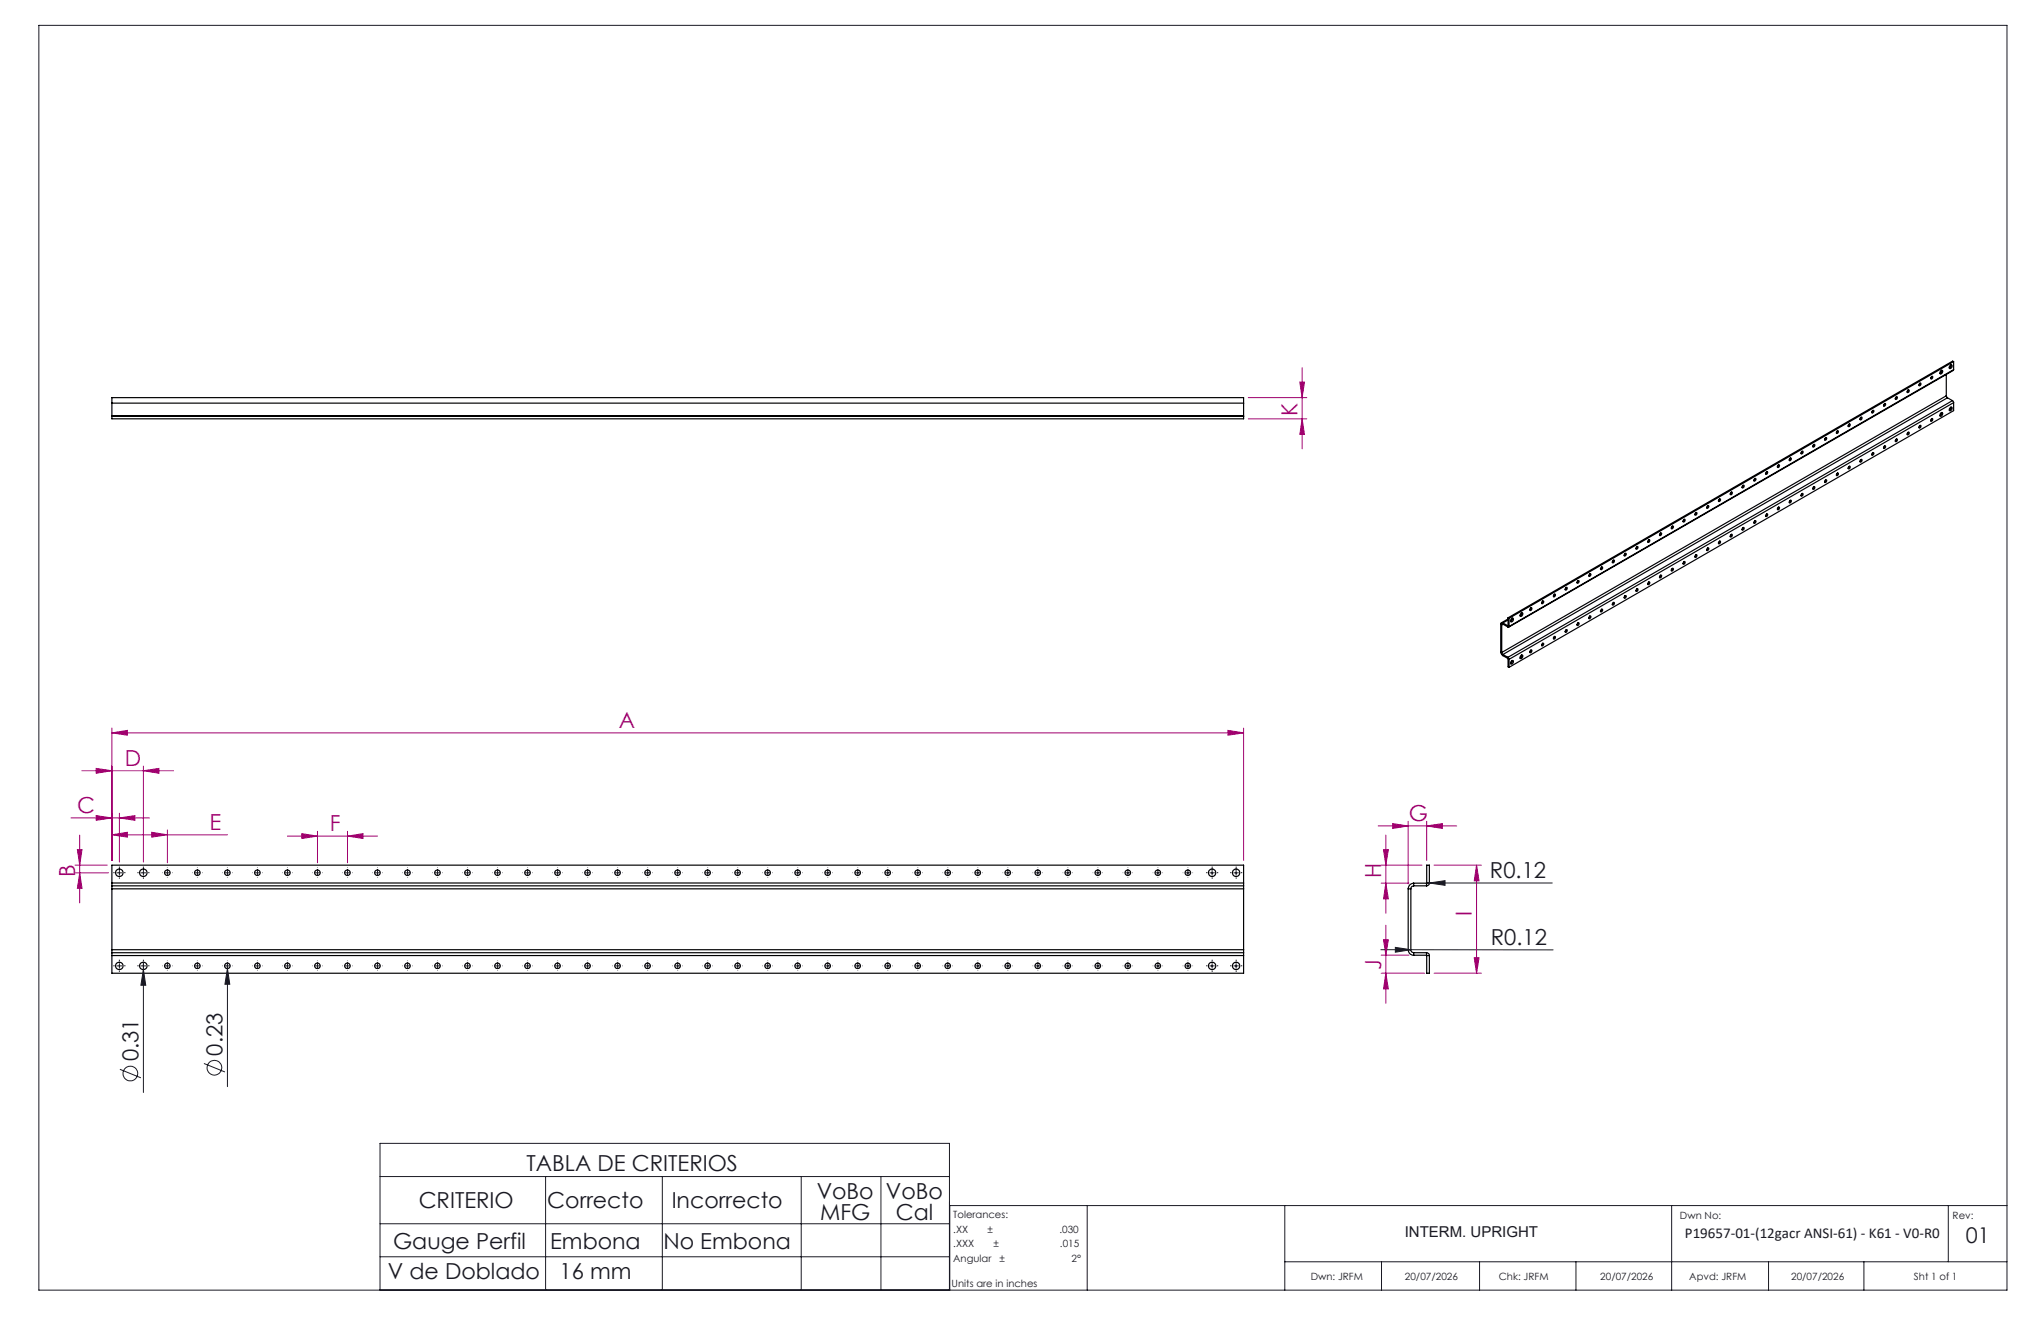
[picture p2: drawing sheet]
<svg xmlns="http://www.w3.org/2000/svg" width="432mm" height="279mm" viewBox="0 0 432 279" stroke-linecap="round" stroke-linejoin="round" font-family="sans-serif">
<g fill="none" stroke="#191924" stroke-width=".21">
<path d="M8.2 5.4h416.4v267.5h-416.4zM24.7 184.6h1.1M25.3 184.1v1M29.8 184.6h1M30.3 184.1v1M34.9 184.6h1M35.4 184.1v1M41.2 184.6h1.1M41.8 184.1v1M47.6 184.6h1M48.1 184.1v1M53.9 184.6h1.1"/>
<path d="M54.5 184.1v1M60.3 184.6h1M60.8 184.1v1M66.6 184.6h1.1M67.2 184.1v1M73 184.6h1M73.5 184.1v1M79.3 184.6h1.1M79.9 184.1v1M85.7 184.6h1M86.2 184.1v1M92 184.6h1.1"/>
<path d="M92.6 184.1v1M98.4 184.6h1M98.9 184.1v1M104.7 184.6h1.1M105.3 184.1v1M111.1 184.6h1M111.6 184.1v1M117.4 184.6h1.1M118 184.1v1M123.8 184.6h1M124.3 184.1v1M130.1 184.6h1.1"/>
<path d="M130.7 184.1v1M136.5 184.6h1M137 184.1v1M142.8 184.6h1.1M143.4 184.1v1M149.2 184.6h1M149.7 184.1v1M155.5 184.6h1.1M156.1 184.1v1M161.9 184.6h1M162.4 184.1v1M168.2 184.6h1.1"/>
<path d="M168.8 184.1v1M174.6 184.6h1M175.1 184.1v1M180.9 184.6h1.1M181.5 184.1v1M187.3 184.6h1M187.8 184.1v1M193.6 184.6h1.1M194.2 184.1v1M200 184.6h1M200.5 184.1v1M206.3 184.6h1.1"/>
<path d="M206.9 184.1v1M212.7 184.6h1M213.2 184.1v1M219 184.6h1.1M219.6 184.1v1M225.4 184.6h1M225.9 184.1v1M231.7 184.6h1.1M232.3 184.1v1M238.1 184.6h1M238.6 184.1v1M244.4 184.6h1.1"/>
<path d="M245 184.1v1M250.8 184.6h1M251.3 184.1v1M255.9 184.6h1M256.4 184.1v1M261 184.6h1M261.5 184.1v1M301.8 186.8h26.6M302.4 186.8l3.3-.5v1zM24.7 204.3h1.1M25.3 203.8v1M29.8 204.3h1"/>
<path d="M30.3 205.1l.5 3.3h-1zM30.3 203.5v27.6M34.9 204.3h1M35.4 203.8v1M41.2 204.3h1.1M41.8 203.8v1M47.6 204.3h1M48.1 204.9l.5 3.3h-1zM48.1 203.7v26.1M53.9 204.3h1.1M54.5 203.8v1M60.3 204.3h1"/>
<path d="M60.8 203.8v1M66.6 204.3h1.1M67.2 203.8v1M73 204.3h1M73.5 203.8v1M79.3 204.3h1.1M79.9 203.8v1M85.7 204.3h1M86.2 203.8v1M92 204.3h1.1M92.6 203.8v1M98.4 204.3h1"/>
<path d="M98.9 203.8v1M104.7 204.3h1.1M105.3 203.8v1M111.1 204.3h1M111.6 203.8v1M117.4 204.3h1.1M118 203.8v1M123.8 204.3h1M124.3 203.8v1M130.1 204.3h1.1M130.7 203.8v1M136.5 204.3h1"/>
<path d="M137 203.8v1M142.8 204.3h1.1M143.4 203.8v1M149.2 204.3h1M149.7 203.8v1M155.5 204.3h1.1M156.1 203.8v1M161.9 204.3h1M162.4 203.8v1M168.2 204.3h1.1M168.8 203.8v1M174.6 204.3h1"/>
<path d="M175.1 203.8v1M180.9 204.3h1.1M181.5 203.8v1M187.3 204.3h1M187.8 203.8v1M193.6 204.3h1.1M194.2 203.8v1M200 204.3h1M200.5 203.8v1M206.3 204.3h1.1M206.9 203.8v1M212.7 204.3h1"/>
<path d="M213.2 203.8v1M219 204.3h1.1M219.6 203.8v1M225.4 204.3h1M225.9 203.8v1M231.7 204.3h1.1M232.3 203.8v1M238.1 204.3h1M238.6 203.8v1M244.4 204.3h1.1M245 203.8v1M250.8 204.3h1"/>
<path d="M251.3 203.8v1M255.9 204.3h1M256.4 203.8v1M261 204.3h1M261.5 203.8v1M292.1 200.9h36.5M295.2 200.4l3.3 .5-3.3 .5zM25.4 226.2l4.4 1.8M43.1 224.9l4.5 1.8M80.4 248.8h120.5M80.4 258.8h120.5M115.4 248.8v24"/>
<path d="M140.1 248.8v24M169.5 248.8v24M186.4 248.8v24M230 255v17.9M271.8 255v17.9M353.7 255v17.9M412.2 255v11.9M424.6 255h-223.7v17.9M80.4 272.8v-31h120.5v31M80.4 265.8h120.5M271.8 266.9h152.8M292.3 266.9v6"/>
<path d="M313 266.9v6M333.4 266.9v6M374.2 266.9v6M394.3 266.9v6"/>
<circle cx="27.6" cy="227" r="1.55"/>
<circle cx="45.4" cy="225.8" r="1.55"/>
</g>
<g fill="none" stroke="#000" stroke-width=".25">
<path d="M408.6 79.8l.2-.2a.28 .28 0 0 1 .1 .4 .28 .28 0 0 1-.5 0zM408.7 79.6l-.3 .4M410.6 78.4h.1a.3 .3 0 0 1 .4 .1 .3 .3 0 0 1-.2 .4l-.3 .2a.39 .39 0 0 1-.2-.3 .39 .39 0 0 1 .2-.4zM410.8 78.3l-.1 .4-.3 .3M411.8 79.2v4.5M412.4 77.7l.1 .1M412.5 77.4a.28 .28 0 0 1 .4-.2 .28 .28 0 0 1 .1 .4l-.3 .3h-.3zM412.8 77.2l-.4 .6M413.3 78.2l-.1 .2-94 54.2M413.3 78.2l-94 54.3M413.3 76.5l-94 54.3M413.3 76.5v1.7"/>
<path d="M413.3 76.5l-.2-.1-94 54.3M23.7 88h239.4zM23.7 85.3v-1.2h239.4v1.2M23.7 85.3v3.3h239.4v-3.3M23.7 85.3h239.4M373.6 99.9l.2-.2a.29 .29 0 0 1 .1 .4 .29 .29 0 0 1-.4 .1zM373.8 99.8l-.3 .4M376.2 98.4l.1-.1a.28 .28 0 0 1 .1 .4 .28 .28 0 0 1-.4 .1zM376.3 98.3l-.3 .4M378.7 96.9h.1a.27 .27 0 0 1 .1 .4 .27 .27 0 0 1-.4 0zM378.8 96.9l-.3 .4M381.2 95.5l.1-.1a.27 .27 0 0 1 .1 .4 .27 .27 0 0 1-.4 .1z"/>
<path d="M381.2 95.5l-.2 .3M383.6 94.1l.2-.1a.26 .26 0 0 1 .1 .4 .26 .26 0 0 1-.4 .1zM383.8 94l-.3 .4M386.2 92.6a.26 .26 0 0 1 .2 .3 .26 .26 0 0 1-.4 .1zM386.3 92.6l-.3 .4M388.7 91.2l.1-.1a.27 .27 0 0 1 .1 .4 .27 .27 0 0 1-.4 .1zM388.7 91.1l-.2 .4M391.2 89.7h.1a.28 .28 0 0 1 .1 .4 .28 .28 0 0 1-.4 0zM391.2 98.6h.1a.28 .28 0 0 1 .1 .4 .28 .28 0 0 1-.4 .1zM391.2 89.7l-.2 .4M391.2 98.6l-.2 .4M393.6 97.3l.1-.1a.26 .26 0 0 1 .2 .4 .26 .26 0 0 1-.4 0z"/>
<path d="M393.6 88.3l.2-.1a.28 .28 0 0 1 .1 .4 .28 .28 0 0 1-.4 .1zM393.7 88.3l-.2 .4M393.7 97.2l-.2 .4M396.1 87l.2-.2a.27 .27 0 0 1 .1 .4 .27 .27 0 0 1-.4 0zM396.1 95.9a.19 .19 0 0 1 .2-.2 .19 .19 0 0 1 .1 .3l-.3 .3zM396.2 86.8l-.2 .4M396.2 95.7l-.2 .5M398.7 85.4l.1-.1a.28 .28 0 0 1 .1 .4 .28 .28 0 0 1-.4 .1zM398.7 94.3h.1a.27 .27 0 0 1 .1 .4 .27 .27 0 0 1-.4 .1zM398.7 85.4l-.2 .4M398.7 94.3l-.2 .4M401.1 84l.2-.1a.29 .29 0 0 1 .1 .4 .29 .29 0 0 1-.4 .1z"/>
<path d="M401.1 92.9h.2a.28 .28 0 0 1 .1 .3 .28 .28 0 0 1-.4 .1zM401.2 83.9l-.2 .4M401.2 92.9l-.2 .4M403.6 82.5h.2a.28 .28 0 0 1 .1 .4 .28 .28 0 0 1-.4 0zM403.6 91.5l.2-.1a.28 .28 0 0 1 .1 .4 .28 .28 0 0 1-.4 .1zM403.7 82.5l-.2 .4M403.7 91.4l-.2 .4M406.1 81.1l.2-.1a.27 .27 0 0 1 0 .4 .27 .27 0 0 1-.3 .1zM406.1 90.1l.2-.1a.27 .27 0 0 1 .1 .3 .27 .27 0 0 1-.4 .1zM406.2 81l-.2 .5M406.2 90l-.2 .4M408.6 88.7l.1-.2a.26 .26 0 0 1 .1 .4 .26 .26 0 0 1-.4 .1z"/>
<path d="M408.7 88.5l-.3 .5M410.5 87.5l.2-.2a.37 .37 0 0 1 .4 .3 .37 .37 0 0 1-.4 .4 .3 .3 0 0 1-.4-.2 .3 .3 0 0 1 .2-.3zM410.8 87.3l-.1 .3-.3 .3M411.8 83.7l.2 .4M411.8 83.7l-94.1 54.3M412 84.1l-94 54.3M412 84.1l1.1 .6M412.6 86.2l.2-.1a.39 .39 0 0 1 .1 .5 .39 .39 0 0 1-.5 .2zM412.8 86.1l-.2 .5-.2 .1M413.1 84.7l.2 .5M413.1 84.7l-94.1 54.3M413.3 85.2v1.7l-94 54.2"/>
<path d="M413.3 85.2l-94 54.3M338.8 119.9l-.2 .4M341.2 118.6l.2-.1a.28 .28 0 0 1 .1 .4 .28 .28 0 0 1-.4 0zM341.3 118.5l-.2 .4M343.8 117.1l.1-.1a.3 .3 0 0 1 .1 .4 .3 .3 0 0 1-.4 .1zM343.9 117.1l-.3 .4M346.2 115.7a.19 .19 0 0 1 .2-.1 .19 .19 0 0 1 .1 .3l-.3 .3zM346.3 115.6l-.2 .4M348.7 114.2h.2a.28 .28 0 0 1 .1 .3 .28 .28 0 0 1-.4 .1zM348.8 114.2l-.2 .4M351.2 112.8l.2-.1a.28 .28 0 0 1 .1 .4 .28 .28 0 0 1-.4 .1zM351.3 112.7l-.2 .4"/>
<path d="M353.7 111.4l.2-.1a.27 .27 0 0 1 .1 .3 .27 .27 0 0 1-.4 .1zM353.8 111.3l-.2 .4M356.2 110l.1-.1a.26 .26 0 0 1 .2 .3 .26 .26 0 0 1-.4 .1zM356.2 118.9l.2-.2a.29 .29 0 0 1 .1 .4 .29 .29 0 0 1-.4 .1zM356.3 109.9l-.2 .4M356.3 118.8l-.2 .4M358.7 108.5l.2-.1a.29 .29 0 0 1 .1 .4 .29 .29 0 0 1-.4 .1zM358.7 117.4l.2-.1a.28 .28 0 0 1 .1 .4 .28 .28 0 0 1-.4 .1zM358.8 108.4l-.2 .4M358.8 117.3l-.2 .5M361.2 116l.2-.1a.27 .27 0 0 1 .1 .4 .27 .27 0 0 1-.4 0zM361.3 107h.1a.27 .27 0 0 1 0 .3 .27 .27 0 0 1-.3 .1z"/>
<path d="M361.3 107l-.2 .4M361.3 115.9l-.2 .4M363.7 105.6l.2-.1a.27 .27 0 0 1 0 .4 .27 .27 0 0 1-.3 .1zM363.8 114.5l.1-.1a.27 .27 0 0 1 .1 .4 .27 .27 0 0 1-.4 .1zM363.8 105.5l-.3 .4M363.8 114.5l-.3 .4M366.2 104.2l.2-.1a.28 .28 0 0 1 0 .4 .28 .28 0 0 1-.4 0zM366.2 113.1l.1-.1a.26 .26 0 0 1 .1 .4 .26 .26 0 0 1-.4 .1zM366.3 104.1l-.3 .4M366.3 113l-.3 .5M368.7 102.7l.2-.1a.28 .28 0 0 1 .1 .4 .28 .28 0 0 1-.5 .1zM368.7 111.7l.1-.1a.26 .26 0 0 1 .1 .3 .26 .26 0 0 1-.4 .1z"/>
<path d="M368.8 102.7l-.3 .4M368.8 111.6l-.3 .4M371.2 101.3l.1-.1a.28 .28 0 0 1 .1 .4 .28 .28 0 0 1-.3 .1zM371.2 110.2l.1-.1a.27 .27 0 0 1 .1 .4 .27 .27 0 0 1-.3 .1zM371.3 101.2l-.2 .4M371.3 110.1l-.2 .5M373.7 108.8l.1-.1a.28 .28 0 0 1 .1 .4 .28 .28 0 0 1-.4 0zM373.8 108.7l-.3 .4M376.2 107.3l.1-.1a.28 .28 0 0 1 .1 .4 .28 .28 0 0 1-.4 .1zM376.3 107.3l-.3 .4M378.6 106l.2-.2a.27 .27 0 0 1 .1 .4 .27 .27 0 0 1-.4 .1zM378.8 105.8l-.3 .4"/>
<path d="M381.2 104.4h.1a.28 .28 0 0 1 .1 .3 .28 .28 0 0 1-.4 .1zM381.2 104.4l-.2 .4M383.6 103l.2-.1a.29 .29 0 0 1 .1 .4 .29 .29 0 0 1-.4 .1zM383.8 102.9l-.3 .5M386.2 101.6l.1-.1a.28 .28 0 0 1 .1 .4 .28 .28 0 0 1-.4 .1zM386.3 101.5l-.3 .4M388.7 100.1l.1-.1a.27 .27 0 0 1 .1 .4 .27 .27 0 0 1-.4 .1zM388.7 100l-.2 .5M317.5 137.9l.1 .3 .4 .5M317.5 132l.2 .2M317.5 137.9l.2 .1M317.5 132v5.9"/>
<path d="M317.7 138l.3 .4M317.7 132.2v5.8M318 131.8a.28 .28 0 0 0-.4-.1 .28 .28 0 0 0-.1 .3M318 132l-.3 .2M318 138.7l1.3 .8M318 131.8l1 .6M318 131.8v.2M318 138.4v.3M318 132l1 .6M318 138.4l1 .6M319 132.4h.1M319 139l.3 .5"/>
<path d="M319 139l.1 2 .2 .1M319.1 130.9l-1.5 .8M319.1 130.7l.2 .1M319.1 132.4l.2 .1M319.1 130.7l-.1 1.9M319.1 131.1l-1.1 .7M319.3 132.5l-.3 .1M319.3 130.8v1.7M319.3 139.5v1.6M319.8 130.8h.1a.37 .37 0 0 1 .3 .3 .37 .37 0 0 1-.3 .4 .3 .3 0 0 1-.4-.2 .3 .3 0 0 1 .2-.3zM319.8 139.8l.2-.1a.39 .39 0 0 1 .1 .5 .39 .39 0 0 1-.5 .2zM320 130.7l-.1 .4-.3 .3"/>
<path d="M320 139.7v.2l-.4 .4M321.8 129.7l.2-.1a.39 .39 0 0 1 .1 .5 .39 .39 0 0 1-.5 .2zM321.8 138.6l.2-.1a.39 .39 0 0 1 .1 .5 .39 .39 0 0 1-.5 .2zM321.9 129.6l-.1 .5-.2 .1M321.9 138.5l-.1 .5-.2 .2M323.7 137.7l.3-.2a.28 .28 0 0 1 0 .4 .28 .28 0 0 1-.4 0zM323.8 128.6h.2a.28 .28 0 0 1 0 .4 .28 .28 0 0 1-.4 0zM323.9 128.6l-.3 .4M323.9 137.5l-.3 .4M326.4 127.1h.1a.28 .28 0 0 1 0 .4 .28 .28 0 0 1-.4 .1zM326.4 136.1l.1-.1a.3 .3 0 0 1 0 .4 .3 .3 0 0 1-.4 .1zM326.4 127.1l-.3 .4"/>
<path d="M326.4 136.1l-.3 .4M328.7 125.8l.2-.1a.28 .28 0 0 1 .1 .3 .28 .28 0 0 1-.4 .2zM328.7 134.8a.19 .19 0 0 1 .3-.2 .19 .19 0 0 1 .1 .3l-.4 .3zM328.9 125.7l-.3 .4M328.9 134.6l-.3 .4M331.3 124.3l.1-.1a.29 .29 0 0 1 .1 .4 .29 .29 0 0 1-.4 .1zM331.3 133.2h.1a.28 .28 0 0 1 .1 .4 .28 .28 0 0 1-.4 0zM331.4 124.2l-.3 .5M331.4 133.2l-.3 .4M333.8 122.9l.1-.1a.28 .28 0 0 1 .1 .4 .28 .28 0 0 1-.4 .1zM333.8 131.8l.1-.1a.28 .28 0 0 1 .1 .4 .28 .28 0 0 1-.4 .1zM333.9 122.8l-.3 .4"/>
<path d="M333.9 131.8l-.3 .4M336.2 130.5l.2-.2a.27 .27 0 0 1 .1 .4 .27 .27 0 0 1-.4 0zM336.3 121.4h.1a.27 .27 0 0 1 .1 .3 .27 .27 0 0 1-.4 .1zM336.3 121.4l-.2 .4M336.3 130.3l-.2 .4M338.7 120.1l.2-.2a.28 .28 0 0 1 .1 .4 .28 .28 0 0 1-.4 .1zM338.8 128.9l.1-.1a.29 .29 0 0 1 .1 .4 .29 .29 0 0 1-.4 .1zM338.8 128.9l-.2 .4M341.2 127.6l.2-.2a.29 .29 0 0 1 .1 .4 .29 .29 0 0 1-.4 .1zM341.3 127.4l-.2 .4M343.8 126h.1a.28 .28 0 0 1 .1 .3 .28 .28 0 0 1-.4 .1zM343.9 126l-.3 .4"/>
<path d="M346.3 124.6l.1-.1a.27 .27 0 0 1 .1 .4 .27 .27 0 0 1-.4 .1zM346.3 124.5l-.2 .5M348.7 123.2l.2-.1a.28 .28 0 0 1 .1 .4 .28 .28 0 0 1-.4 0zM348.8 123.1l-.2 .4M351.2 121.7l.2-.1a.28 .28 0 0 1 .1 .4 .28 .28 0 0 1-.4 .1zM351.3 121.7l-.2 .4M353.7 120.4l.2-.2a.28 .28 0 0 1 .1 .4 .28 .28 0 0 1-.4 .1zM353.8 120.2l-.2 .5M23.7 186.8v.6M23.7 187.4v.6M23.7 186.8v-3.8h239.4v3.8M23.7 188v12.9"/>
<path d="M23.7 186.8h239.4M23.7 187.4h239.4M23.7 188h239.4M263.1 186.8v.6M263.1 187.4v.6M263.1 188v12.9M297.9 188h.6M297.9 188v12.9M298.5 188v12.9M299.1 187.4a.6 .6 0 0 0-.6 .6M299.1 186.8a1.21 1.21 0 0 0-1.2 1.2M299.1 187.4h2.7"/>
<path d="M299.1 186.8v.6M299.1 186.8h2.7M301.8 186.8v.6M301.8 186.8h.1M301.8 186.8h.6M301.8 186.8v-3.8h.6v3.8M302.4 186.8a.6 .6 0 0 1-.6 .6M23.7 201.5v.6M23.7 200.9v.6M23.7 202.1v3.7h239.4v-3.7M23.7 202.1h239.4M23.7 201.5h239.4"/>
<path d="M23.7 200.9h239.4M263.1 201.5v.6M263.1 200.9v.6M297.9 200.9a1.14 1.14 0 0 0 1.2 1.1M297.9 200.9h.6M298.5 200.9a.6 .6 0 0 0 .6 .6M299.1 201.5h2.7M299.1 201.5v.5M299.1 202h2.7M301.8 201.5a.6 .6 0 0 1 .6 .6M301.8 202v.1M301.8 201.5v.5"/>
<path d="M301.8 202.1v3.7h.6v-3.7M301.8 202.1h.6"/>
<circle cx="25.2" cy="184.6" r=".8"/>
<circle cx="30.3" cy="184.6" r=".8"/>
<circle cx="35.4" cy="184.6" r=".59"/>
<circle cx="41.8" cy="184.6" r=".59"/>
<circle cx="48.1" cy="184.6" r=".59"/>
<circle cx="54.5" cy="184.6" r=".59"/>
<circle cx="60.8" cy="184.6" r=".59"/>
<circle cx="67.2" cy="184.6" r=".59"/>
<circle cx="73.5" cy="184.6" r=".59"/>
<circle cx="79.9" cy="184.6" r=".59"/>
<circle cx="86.2" cy="184.6" r=".59"/>
<circle cx="92.6" cy="184.6" r=".59"/>
<circle cx="98.9" cy="184.6" r=".59"/>
<circle cx="105.3" cy="184.6" r=".59"/>
<circle cx="111.6" cy="184.6" r=".59"/>
<circle cx="118" cy="184.6" r=".59"/>
<circle cx="124.3" cy="184.6" r=".59"/>
<circle cx="130.7" cy="184.6" r=".59"/>
<circle cx="137" cy="184.6" r=".59"/>
<circle cx="143.4" cy="184.6" r=".59"/>
<circle cx="149.7" cy="184.6" r=".59"/>
<circle cx="156.1" cy="184.6" r=".59"/>
<circle cx="162.4" cy="184.6" r=".59"/>
<circle cx="168.8" cy="184.6" r=".59"/>
<circle cx="175.1" cy="184.6" r=".59"/>
<circle cx="181.5" cy="184.6" r=".59"/>
<circle cx="187.8" cy="184.6" r=".59"/>
<circle cx="194.2" cy="184.6" r=".59"/>
<circle cx="200.5" cy="184.6" r=".59"/>
<circle cx="206.9" cy="184.6" r=".59"/>
<circle cx="213.2" cy="184.6" r=".59"/>
<circle cx="219.6" cy="184.6" r=".59"/>
<circle cx="225.9" cy="184.6" r=".59"/>
<circle cx="232.3" cy="184.6" r=".59"/>
<circle cx="238.6" cy="184.6" r=".59"/>
<circle cx="245" cy="184.6" r=".59"/>
<circle cx="251.3" cy="184.6" r=".59"/>
<circle cx="256.4" cy="184.6" r=".79"/>
<circle cx="261.5" cy="184.6" r=".79"/>
<circle cx="25.2" cy="204.3" r=".79"/>
<circle cx="30.3" cy="204.3" r=".79"/>
<circle cx="35.4" cy="204.3" r=".59"/>
<circle cx="41.8" cy="204.3" r=".59"/>
<circle cx="48.1" cy="204.3" r=".59"/>
<circle cx="54.5" cy="204.3" r=".59"/>
<circle cx="60.8" cy="204.3" r=".59"/>
<circle cx="67.2" cy="204.3" r=".59"/>
<circle cx="73.5" cy="204.3" r=".59"/>
<circle cx="79.9" cy="204.3" r=".59"/>
<circle cx="86.2" cy="204.3" r=".59"/>
<circle cx="92.6" cy="204.3" r=".59"/>
<circle cx="98.9" cy="204.3" r=".59"/>
<circle cx="105.3" cy="204.3" r=".59"/>
<circle cx="111.6" cy="204.3" r=".59"/>
<circle cx="118" cy="204.3" r=".59"/>
<circle cx="124.3" cy="204.3" r=".59"/>
<circle cx="130.7" cy="204.3" r=".59"/>
<circle cx="137" cy="204.3" r=".59"/>
<circle cx="143.4" cy="204.3" r=".59"/>
<circle cx="149.7" cy="204.3" r=".59"/>
<circle cx="156.1" cy="204.3" r=".59"/>
<circle cx="162.4" cy="204.3" r=".59"/>
<circle cx="168.8" cy="204.3" r=".59"/>
<circle cx="175.1" cy="204.3" r=".59"/>
<circle cx="181.5" cy="204.3" r=".59"/>
<circle cx="187.8" cy="204.3" r=".59"/>
<circle cx="194.2" cy="204.3" r=".59"/>
<circle cx="200.5" cy="204.3" r=".59"/>
<circle cx="206.9" cy="204.3" r=".59"/>
<circle cx="213.2" cy="204.3" r=".59"/>
<circle cx="219.6" cy="204.3" r=".59"/>
<circle cx="225.9" cy="204.3" r=".59"/>
<circle cx="232.3" cy="204.3" r=".59"/>
<circle cx="238.6" cy="204.3" r=".59"/>
<circle cx="245" cy="204.3" r=".59"/>
<circle cx="251.3" cy="204.3" r=".59"/>
<circle cx="256.4" cy="204.3" r=".78"/>
<circle cx="261.5" cy="204.3" r=".78"/>
</g>
<g fill="none" stroke="#a0006e" stroke-width=".21">
<path d="M275.5 77.8v17.1M264.1 84.1h12.4M264.1 88.6h12.4M275 80.8h1l-.5 3.3zM275.5 88.6l.5 3.3h-1zM23.7 155l3.3-.5v1zM23.7 154v28M23.7 155h239.4M259.8 154.5l3.3 .5-3.3 .5zM263.1 154v28M15 173h16.6M16.4 179.7h1l-.5 3.3z"/>
<path d="M16.9 176.6v14.4M17.3 163h19.4M20.4 172.5l3.3 .5-3.3 .5zM20.4 162.5l3.3 .5-3.3 .5zM23.7 176.6l3.3-.6v1.1zM23.7 176.6h24.4M25.3 173l3.2-.5v1zM25.3 172v10.3M30.3 163l3.3-.5v1zM30.3 162v20.3M32.1 176l3.3 .6-3.3 .5zM35.4 175.5v7"/>
<path d="M60.8 176.8h19.1M63.9 176.3l3.3 .5-3.3 .5zM67.2 175.8v6.7M73.5 176.8l3.3-.5v1zM73.5 175.8v6.7M291.6 174.7h16.6M292.7 179.7h1l-.5 3.3zM293.2 176.6v16.5M294.6 174.2l3.3 .5-3.3 .5zM297.9 173.7v13.3M301.8 174.7l3.4-.5v1zM301.8 173.7v8.3"/>
<path d="M15.9 184.6h7.1M15.9 183h6.8M16.9 184.6l.5 3.3h-1zM292.2 183h8.6M292.2 186.8h5.9M292.7 198.8h1l-.5 3.2zM293.2 186.8l.5 3.3h-1zM293.2 195.7v16.5M303.4 183h10M312.4 183l.5 3.3h-1zM312.4 183v22.8M292.2 205.8h9.2"/>
<path d="M292.2 202h5.9M293.2 205.8l.5 3.4h-1zM303.4 205.8h10M311.9 202.6h1l-.5 3.2z"/>
</g>
<g fill="none" stroke="#191924" stroke-width=".21" stroke-dasharray="15.2 1.3 1.3 1.3" stroke-linecap="butt">
<path d="M24.3 184.6h-.3M25.3 183.6v-.3M25.3 185.6v.3M26.3 184.6h.2M29.3 184.6h-.2M30.3 183.6v-.3M30.3 185.6v.3M31.3 184.6h.3M34.4 184.6h-.1M35.4 183.6v-.1M35.4 185.6v.1M36.4 184.6h.1"/>
<path d="M40.8 184.6h-.1M41.8 183.6v-.1M41.8 185.6v.1M42.8 184.6h.1M47.1 184.6h-.1M48.1 183.6v-.1M48.1 185.6v.1M49.1 184.6h.1M53.5 184.6h-.1M54.5 183.6v-.1M54.5 185.6v.1M55.5 184.6h.1"/>
<path d="M59.8 184.6h-.1M60.8 183.6v-.1M60.8 185.6v.1M61.8 184.6h.1M66.2 184.6h-.1M67.2 183.6v-.1M67.2 185.6v.1M68.2 184.6h.1M72.5 184.6h-.1M73.5 183.6v-.1M73.5 185.6v.1M74.5 184.6h.1"/>
<path d="M78.9 184.6h-.1M79.9 183.6v-.1M79.9 185.6v.1M80.9 184.6h.1M85.2 184.6h-.1M86.2 183.6v-.1M86.2 185.6v.1M87.2 184.6h.1M91.6 184.6h-.1M92.6 183.6v-.1M92.6 185.6v.1M93.6 184.6h.1"/>
<path d="M97.9 184.6h-.1M98.9 183.6v-.1M98.9 185.6v.1M99.9 184.6h.1M104.3 184.6h-.1M105.3 183.6v-.1M105.3 185.6v.1M106.3 184.6h.1M110.6 184.6h-.1M111.6 183.6v-.1M111.6 185.6v.1M112.6 184.6h.1"/>
<path d="M117 184.6h-.1M118 183.6v-.1M118 185.6v.1M119 184.6h.1M123.3 184.6h-.1M124.3 183.6v-.1M124.3 185.6v.1M125.3 184.6h.1M129.7 184.6h-.1M130.7 183.6v-.1M130.7 185.6v.1M131.7 184.6h.1"/>
<path d="M136 184.6h-.1M137 183.6v-.1M137 185.6v.1M138 184.6h.1M142.4 184.6h-.1M143.4 183.6v-.1M143.4 185.6v.1M144.4 184.6h.1M148.7 184.6h-.1M149.7 183.6v-.1M149.7 185.6v.1M150.7 184.6h.1"/>
<path d="M155.1 184.6h-.1M156.1 183.6v-.1M156.1 185.6v.1M157.1 184.6h.1M161.4 184.6h-.1M162.4 183.6v-.1M162.4 185.6v.1M163.4 184.6h.1M167.8 184.6h-.1M168.8 183.6v-.1M168.8 185.6v.1M169.8 184.6h.1"/>
<path d="M174.1 184.6h-.1M175.1 183.6v-.1M175.1 185.6v.1M176.1 184.6h.1M180.5 184.6h-.1M181.5 183.6v-.1M181.5 185.6v.1M182.5 184.6h.1M186.8 184.6h-.1M187.8 183.6v-.1M187.8 185.6v.1M188.8 184.6h.1"/>
<path d="M193.2 184.6h-.1M194.2 183.6v-.1M194.2 185.6v.1M195.2 184.6h.1M199.5 184.6h-.1M200.5 183.6v-.1M200.5 185.6v.1M201.5 184.6h.1M205.9 184.6h-.1M206.9 183.6v-.1M206.9 185.6v.1M207.9 184.6h.1"/>
<path d="M212.2 184.6h-.1M213.2 183.6v-.1M213.2 185.6v.1M214.2 184.6h.1M218.6 184.6h-.1M219.6 183.6v-.1M219.6 185.6v.1M220.6 184.6h.1M224.9 184.6h-.1M225.9 183.6v-.1M225.9 185.6v.1M226.9 184.6h.1"/>
<path d="M231.3 184.6h-.1M232.3 183.6v-.1M232.3 185.6v.1M233.3 184.6h.1M237.6 184.6h-.1M238.6 183.6v-.1M238.6 185.6v.1M239.6 184.6h.1M244 184.6h-.1M245 183.6v-.1M245 185.6v.1M246 184.6h.1"/>
<path d="M250.3 184.6h-.1M251.3 183.6v-.1M251.3 185.6v.1M252.3 184.6h.1M255.4 184.6h-.2M256.4 183.6v-.3M256.4 185.6v.3M257.4 184.6h.3M260.5 184.6h-.3M261.5 183.6v-.3M261.5 185.6v.3M262.5 184.6h.3"/>
<path d="M24.3 204.3h-.3M25.3 203.3v-.3M25.3 205.3v.3M26.3 204.3h.2M29.3 204.3h-.2M30.3 203.3v-.3M30.3 205.3v.3M31.3 204.3h.3M34.4 204.3h-.1M35.4 203.3v-.1M35.4 205.3v.1M36.4 204.3h.1"/>
<path d="M40.8 204.3h-.1M41.8 203.3v-.1M41.8 205.3v.1M42.8 204.3h.1M47.1 204.3h-.1M48.1 203.3v-.1M48.1 205.3v.1M49.1 204.3h.1M53.5 204.3h-.1M54.5 203.3v-.1M54.5 205.3v.1M55.5 204.3h.1"/>
<path d="M59.8 204.3h-.1M60.8 203.3v-.1M60.8 205.3v.1M61.8 204.3h.1M66.2 204.3h-.1M67.2 203.3v-.1M67.2 205.3v.1M68.2 204.3h.1M72.5 204.3h-.1M73.5 203.3v-.1M73.5 205.3v.1M74.5 204.3h.1"/>
<path d="M78.9 204.3h-.1M79.9 203.3v-.1M79.9 205.3v.1M80.9 204.3h.1M85.2 204.3h-.1M86.2 203.3v-.1M86.2 205.3v.1M87.2 204.3h.1M91.6 204.3h-.1M92.6 203.3v-.1M92.6 205.3v.1M93.6 204.3h.1"/>
<path d="M97.9 204.3h-.1M98.9 203.3v-.1M98.9 205.3v.1M99.9 204.3h.1M104.3 204.3h-.1M105.3 203.3v-.1M105.3 205.3v.1M106.3 204.3h.1M110.6 204.3h-.1M111.6 203.3v-.1M111.6 205.3v.1M112.6 204.3h.1"/>
<path d="M117 204.3h-.1M118 203.3v-.1M118 205.3v.1M119 204.3h.1M123.3 204.3h-.1M124.3 203.3v-.1M124.3 205.3v.1M125.3 204.3h.1M129.7 204.3h-.1M130.7 203.3v-.1M130.7 205.3v.1M131.7 204.3h.1"/>
<path d="M136 204.3h-.1M137 203.3v-.1M137 205.3v.1M138 204.3h.1M142.4 204.3h-.1M143.4 203.3v-.1M143.4 205.3v.1M144.4 204.3h.1M148.7 204.3h-.1M149.7 203.3v-.1M149.7 205.3v.1M150.7 204.3h.1"/>
<path d="M155.1 204.3h-.1M156.1 203.3v-.1M156.1 205.3v.1M157.1 204.3h.1M161.4 204.3h-.1M162.4 203.3v-.1M162.4 205.3v.1M163.4 204.3h.1M167.8 204.3h-.1M168.8 203.3v-.1M168.8 205.3v.1M169.8 204.3h.1"/>
<path d="M174.1 204.3h-.1M175.1 203.3v-.1M175.1 205.3v.1M176.1 204.3h.1M180.5 204.3h-.1M181.5 203.3v-.1M181.5 205.3v.1M182.5 204.3h.1M186.8 204.3h-.1M187.8 203.3v-.1M187.8 205.3v.1M188.8 204.3h.1"/>
<path d="M193.2 204.3h-.1M194.2 203.3v-.1M194.2 205.3v.1M195.2 204.3h.1M199.5 204.3h-.1M200.5 203.3v-.1M200.5 205.3v.1M201.5 204.3h.1M205.9 204.3h-.1M206.9 203.3v-.1M206.9 205.3v.1M207.9 204.3h.1"/>
<path d="M212.2 204.3h-.1M213.2 203.3v-.1M213.2 205.3v.1M214.2 204.3h.1M218.6 204.3h-.1M219.6 203.3v-.1M219.6 205.3v.1M220.6 204.3h.1M224.9 204.3h-.1M225.9 203.3v-.1M225.9 205.3v.1M226.9 204.3h.1"/>
<path d="M231.3 204.3h-.1M232.3 203.3v-.1M232.3 205.3v.1M233.3 204.3h.1M237.6 204.3h-.1M238.6 203.3v-.1M238.6 205.3v.1M239.6 204.3h.1M244 204.3h-.1M245 203.3v-.1M245 205.3v.1M246 204.3h.1"/>
<path d="M250.3 204.3h-.1M251.3 203.3v-.1M251.3 205.3v.1M252.3 204.3h.1M255.4 204.3h-.2M256.4 203.3v-.3M256.4 205.3v.3M257.4 204.3h.3M260.5 204.3h-.3M261.5 203.3v-.3M261.5 205.3v.3M262.5 204.3h.3"/>
</g>
<g fill="#191924">
<path d="M295.2 200.4l3.3 .5-3.3 .5z"/>
<path d="M302.4 186.8l3.3-.5v1z"/>
<path d="M30.3 205.1l.5 3.3h-1z"/>
<path d="M48.1 204.9l.5 3.3h-1z"/>
</g>
<g fill="#a0006e">
<path d="M23.7 155l3.3-.5v1zM259.8 154.5l3.3 .5-3.3 .5zM20.4 172.5l3.3 .5-3.3 .5zM25.3 173l3.2-.5v1zM20.4 162.5l3.3 .5-3.3 .5zM30.3 163l3.3-.5v1zM23.7 176.6l3.3-.6v1.1zM32.1 176l3.3 .6-3.3 .5zM63.9 176.3l3.3 .5-3.3 .5zM73.5 176.8l3.3-.5v1z"/>
<path d="M301.8 174.7l3.4-.5v1zM294.6 174.2l3.3 .5-3.3 .5z"/>
<path d="M16.9 184.6l.5 3.3h-1zM16.4 179.7h1l-.5 3.3z"/>
<path d="M293.2 186.8l.5 3.3h-1zM292.7 179.7h1l-.5 3.3z"/>
<path d="M275 80.8h1l-.5 3.3zM275.5 88.6l.5 3.3h-1z"/>
<path d="M312.4 183l.5 3.3h-1zM311.9 202.6h1l-.5 3.2zM292.7 198.8h1l-.5 3.2zM293.2 205.8l.5 3.4h-1z"/>
</g>
<g font-size="4.7" fill="#a0006e">
<text x="274.5" y="87.9" transform="rotate(-90 274.5 87.9)">K</text>
<text x="131" y="154">A</text>
<text x="26.4" y="162">D</text>
<text x="16.3" y="172">C</text>
<text x="298" y="173.7">G</text>
<text x="44.3" y="175.5">E</text>
<text x="69.8" y="175.8">F</text>
<text x="15.9" y="185.4" transform="rotate(-90 15.9 185.4)">B</text>
<text x="292.2" y="185.6" transform="rotate(-90 292.2 185.6)">H</text>
<text x="311.4" y="193.8" transform="rotate(-90 311.4 193.8)">I</text>
<text x="292.2" y="205.1" transform="rotate(-90 292.2 205.1)">J</text>
</g>
<g font-size="4.7" fill="#191924">
<text x="315.2" y="185.8">R0.12</text>
<text x="315.4" y="199.9">R0.12</text>
<text x="29.3" y="224.5" transform="rotate(-90 29.3 224.5)">0.31</text>
<text x="47.1" y="223.2" transform="rotate(-90 47.1 223.2)">0.23</text>
<text x="111.4" y="247.8">TABLA DE CRITERIOS</text>
<text x="88.6" y="255.4">CRITERIO</text>
<text x="115.8" y="255.4">Correcto</text>
<text x="142.1" y="255.4">Incorrecto</text>
<text x="172.8" y="253.5">VoBo</text>
<text x="187.4" y="253.5">VoBo</text>
<text x="173.5" y="258">MFG</text>
<text x="189.5" y="258">Cal</text>
<text x="83.2" y="264.3">Gauge Perfil</text>
<text x="116.4" y="264.3">Embona</text>
<text x="140.4" y="264.3">No Embona</text>
<text x="82.1" y="270.5">V de Doblado</text>
<text x="118.4" y="270.5">16 mm</text>
</g>
<text font-size="4.6" fill="#191924" x="415.9" y="263">01</text>
<g font-size="3.2" fill="#191924">
<text x="297.2" y="261.6">INTERM. UPRIGHT</text>
<text x="356.5" y="261.8">P19657-01-(12gacr ANSI-61) - K61 - V0-R0</text>
</g>
<g font-size="2.1" fill="#191924">
<text x="201.7" y="257.6">Tolerances:</text>
<text x="355.4" y="257.8">Dwn No:</text>
<text x="413.1" y="257.8">Rev:</text>
<text x="201.7" y="260.7">.XX</text>
<text x="201.7" y="263.9">.XXX</text>
<text x="208.9" y="260.7">±</text>
<text x="210.2" y="263.9">±</text>
<text x="224.1" y="260.7">.030</text>
<text x="224.3" y="263.9">.015</text>
<text x="201.7" y="267">Angular</text>
<text x="211.5" y="267">±</text>
<text x="226.7" y="267">2°</text>
<text x="201.3" y="272.3">Units are in inches</text>
<text x="277.3" y="270.7">Dwn: JRFM</text>
<text x="297.2" y="270.7">20/07/2026</text>
<text x="317.1" y="270.7">Chk: JRFM</text>
<text x="338.6" y="270.7">20/07/2026</text>
<text x="357.4" y="270.7">Apvd: JRFM</text>
<text x="378.9" y="270.7">20/07/2026</text>
<text x="404.9" y="270.7">Sht 1 of 1</text>
</g>
</svg>
